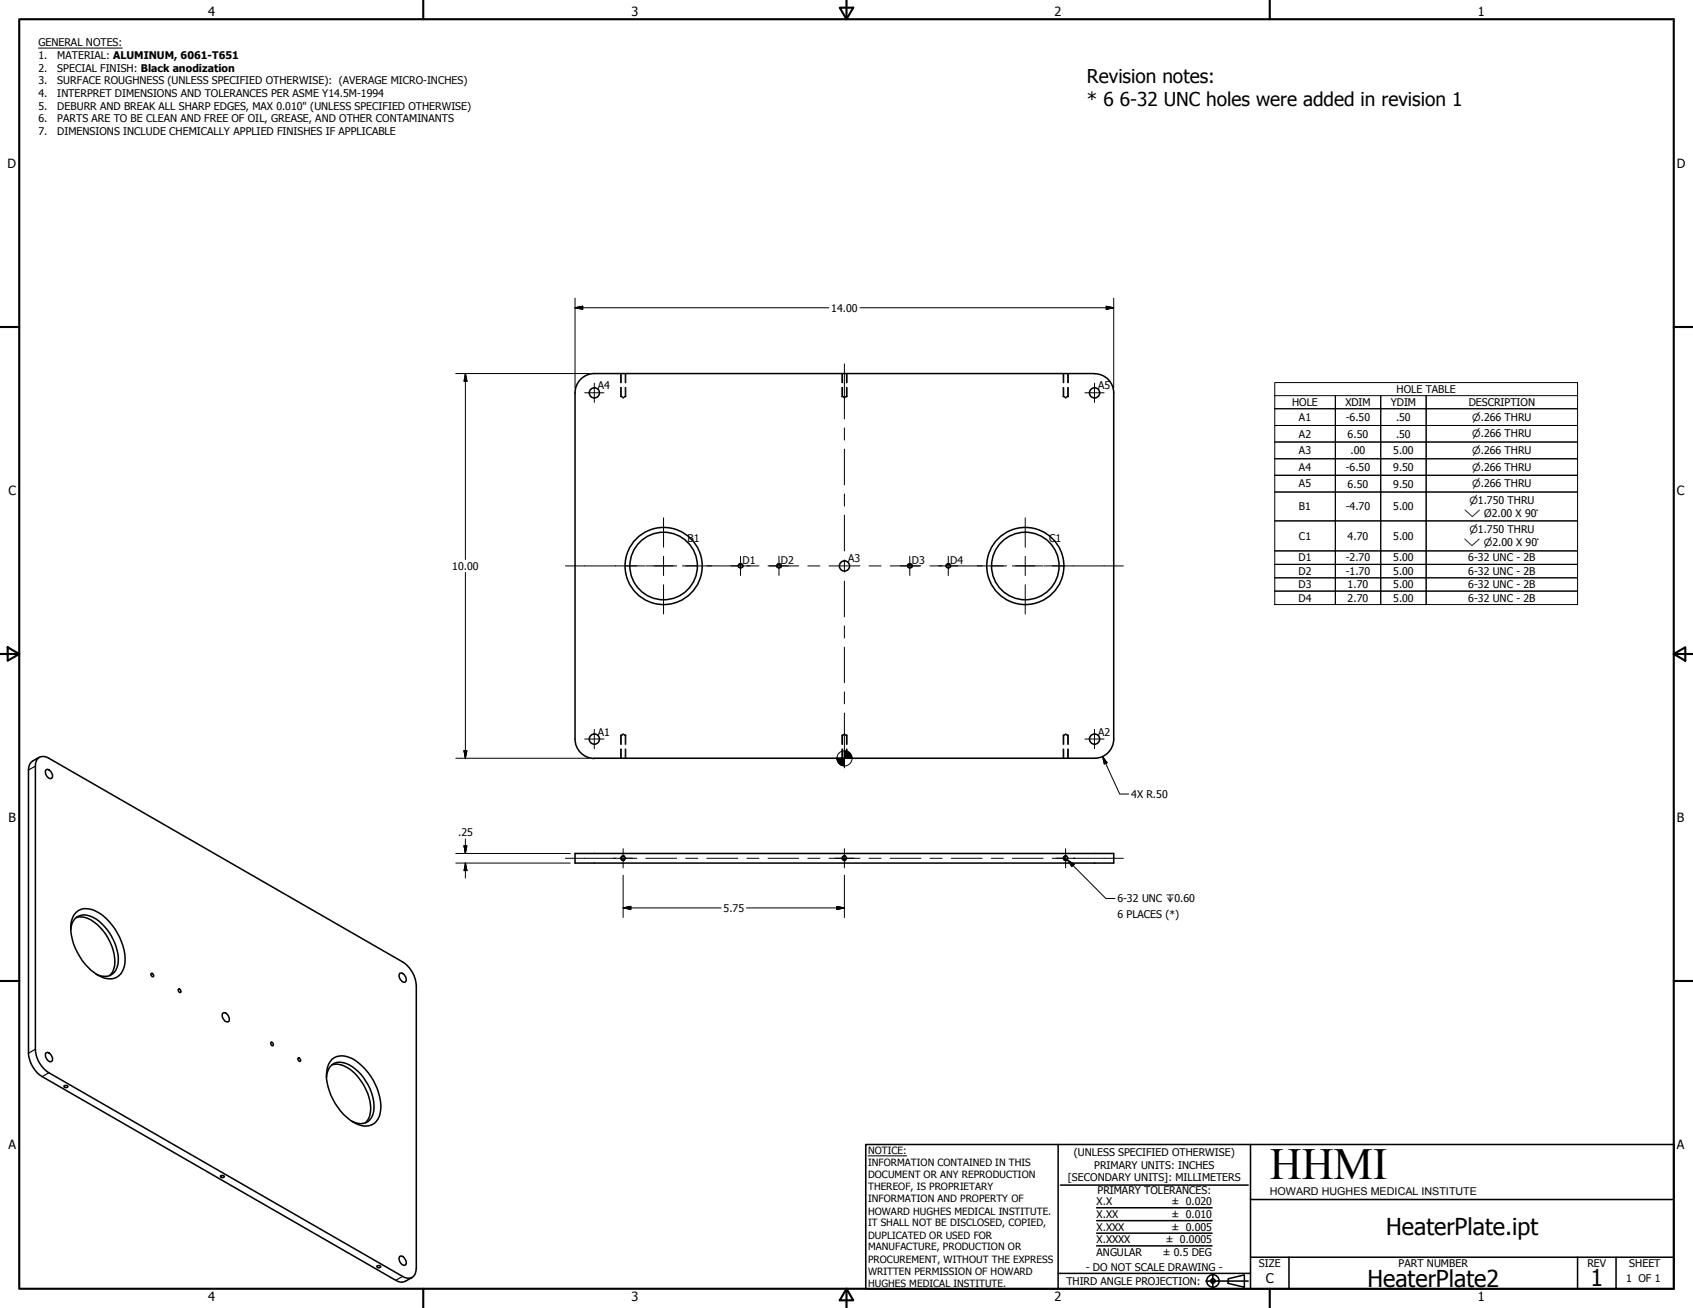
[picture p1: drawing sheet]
<svg xmlns="http://www.w3.org/2000/svg" width="559mm" height="432mm" viewBox="0 0 559 432" stroke-linecap="round" stroke-linejoin="round" font-family="sans-serif">
<!-- layer: Visible (ANSI) -->
<g fill="none" stroke="#000" stroke-width=".51">
<path d="M189.8 129.7v114.3a6.4 6.4 0 0 0 6.4 6.4l165.1-.1a6.3 6.3 0 0 0 6.3-6.3v-114.3M196.2 123.3h165.1M196.2 123.3a6.4 6.4 0 0 0-6.4 6.4M361.3 123.4a6.3 6.3 0 0 1 6.3 6.3M10.7 251.3a3.3 3.3 0 0 0-1.3 2.9v93.5a10 10 0 0 0 4.5 7.7l116.7 67.3a3.2 3.2 0 0 0 3.2 .3M12.7 250.2a3 3 0 0 1 3.4 .1l116.8 67.3a10.1 10.1 0 0 1 4.5 7.7v93.5a2.76 2.76 0 0 1-1.3 2.9 2.76 2.76 0 0 1-3.2-.3l-116.8-67.3a9.8 9.8 0 0 1-4.4-7.7v-93.5a3.5 3.5 0 0 1 1-2.7zM15.2 254.2a1.41 1.41 0 0 1 1.9 1.1 1.14 1.14 0 0 1-.4 1.7 2.17 2.17 0 0 1-1.5-2.8zM189.8 281.7h177.8v3.2h-177.8zM23.4 307a4.6 4.6 0 0 1 2.2-4.5 4.6 4.6 0 0 1 5.1 .3 16.9 16.9 0 0 1 8.2 15.6 4.5 4.5 0 0 1-7.2 3.2M25.1 301.2a6.2 6.2 0 0 1 7.8 .3 20.1 20.1 0 0 1 8.4 16.1 5.2 5.2 0 0 1-7.9 4.9 19.2 19.2 0 0 1-10-17.6 6.3 6.3 0 0 1 1.7-3.7zM25.1 303a6.9 6.9 0 0 1 7 2.2 16.2 16.2 0 0 1 5.5 14.5l-.3 1-1.2 1.4M49.8 321.4l.7 .2 .2 .8-.4 .1-.3-.3z"/>
<path d="M58.9 326.6l.6 .1 .2 .8-.7-.1zM73.5 334.5a1.85 1.85 0 0 1 2.1 2.6 1.23 1.23 0 0 1-1.9-.8 1.71 1.71 0 0 1-.2-1.8zM131.9 321.4a1.85 1.85 0 0 1 2.1 2.5l-.2 .3a2.01 2.01 0 0 1-1.9-2.8zM15.2 347.6a1.68 1.68 0 0 1 2.1 1.6 .9 .9 0 0 1-.6 1.3 2.27 2.27 0 0 1-1.5-2.9zM21.3 358.4h.9l.2 .4-.5 .2h-.6zM89.4 344.1l.6 .2 .2 .6-.2 .3-.5-.2zM98.4 349.3l.2-.1 .4 .3 .2 .8-.6-.2zM107.8 355.7a4.5 4.5 0 0 1 5.3-4.9 15.3 15.3 0 0 1 10 11.4 7.6 7.6 0 0 1-1.6 8 5 5 0 0 1-5.4-.1M109.5 349.8a6.2 6.2 0 0 1 7.8 .3 19.6 19.6 0 0 1 8.4 16.2 5.2 5.2 0 0 1-7.8 4.8 18.9 18.9 0 0 1-10-17.7 6.2 6.2 0 0 1 1.6-3.6zM109.5 351.5a8.2 8.2 0 0 1 8 3.2 15.9 15.9 0 0 1 4.5 13.7l-1.4 2.3M72.8 388.3l.8-.3 .4 .5-.8 .2zM124.4 418l.8-.2 .5 .4-.9 .3z"/>
<path d="M131.9 414.8a1.11 1.11 0 0 1 1.7 .7l.3 .5a1.11 1.11 0 0 1-.4 1.7 2.15 2.15 0 0 1-1.6-2.9z"/>
<circle cx="196.2" cy="129.7" r="1.68"/>
<circle cx="361.3" cy="129.7" r="1.68"/>
<circle cx="219" cy="186.9" r="11.1"/>
<circle cx="219" cy="186.8" r="12.7"/>
<circle cx="244.4" cy="186.8" r=".67"/>
<circle cx="257.1" cy="186.8" r=".67"/>
<circle cx="278.7" cy="186.8" r="1.68"/>
<circle cx="300.3" cy="186.8" r=".67"/>
<circle cx="313" cy="186.8" r=".67"/>
<circle cx="338.4" cy="186.9" r="11.1"/>
<circle cx="338.4" cy="186.8" r="12.7"/>
<circle cx="196.2" cy="244" r="1.68"/>
<circle cx="361.3" cy="244" r="1.68"/>
<circle cx="205.7" cy="283.3" r=".67"/>
<circle cx="278.7" cy="283.3" r=".67"/>
<circle cx="351.8" cy="283.3" r=".67"/>
</g>
<!-- layer: Hidden Narrow (ANSI) -->
<g fill="none" stroke="#000" stroke-width=".33">
<path d="M204.9 123.3v3.1M204.9 127.9v3M206.6 123.3v3.1M206.6 127.9v3M277.9 123.3v3.1M277.9 127.9v3M279.6 123.3v3.1M279.6 127.9v3M350.9 123.3v3.1M350.9 127.9v3M352.6 123.3v3.1M352.6 127.9v3"/>
<path d="M243.7 187.3a.85 .85 0 0 1 .7-1.3 .85 .85 0 0 1 .8 1.3M256.4 187.3a.85 .85 0 0 1 .7-1.3 .85 .85 0 0 1 .8 1.3M299.6 187.3a.85 .85 0 0 1 .7-1.3 .85 .85 0 0 1 .8 1.3M312.3 187.3a.85 .85 0 0 1 .7-1.3 .85 .85 0 0 1 .8 1.3M204.9 242.7v3M204.9 247.3v3M206.6 242.7v3M206.6 247.3v3M277.9 242.7v3M277.9 247.3v3M279.6 242.7v3M279.6 247.3v3"/>
<path d="M350.9 242.7v3M350.9 247.3v3M352.6 242.7v3M352.6 247.3v3M206.1 282.6a.85 .85 0 0 0-1.2 .7 .85 .85 0 0 0 1.2 .7M279.1 282.6a.85 .85 0 0 0-1.2 .7 .85 .85 0 0 0 1.2 .7M352.2 282.6a.85 .85 0 0 0-1.3 .7 .85 .85 0 0 0 1.3 .7"/>
</g>
<!-- layer: Hidden (ANSI) -->
<g fill="none" stroke="#000" stroke-width=".38">
<path d="M204.9 130.9h.5M205 127.9v3l.3 .2M205 123.3v3.1M205.5 131.3h.4M206 130.9h.6M206.4 127.9v3l-.3 .2M206.4 123.3v3.1M277.9 130.9h.5M278.1 127.9v3l.2 .2M278.1 123.3v3.1M278.5 131.3h.5M279 130.9h.6"/>
<path d="M279.4 127.9v3l-.3 .2M279.4 123.3v3.1M350.9 130.9h.6M351.1 127.9v3l.2 .2M351.1 123.3v3.1M351.5 131.3h.5M352 130.9h.6M352.4 127.9v3l-.2 .2M352.4 123.3v3.1M204.9 242.7h.5M205 247.3v3M205.3 242.6l-.3 .1v3"/>
<path d="M205.5 242.4h.4M206 242.7h.6M206.1 242.6l.3 .1v3M206.4 247.3v3M277.9 242.7h.5M278.1 247.3v3M278.3 242.6l-.2 .1v3M278.5 242.4h.5M279 242.7h.6M279.1 242.6l.3 .1v3M279.4 247.3v3M350.9 242.7h.6"/>
<path d="M351.1 247.3v3M351.3 242.6l-.2 .1v3M351.5 242.4h.5M352 242.7h.6M352.2 242.6l.2 .1v3M352.4 247.3v3"/>
</g>
<!-- layer: Visible Narrow (ANSI) -->
<path d="M11.7 252.9l-2.3 1.3M11.7 346.4l-2.3 1.3M16.1 354.1l-2.2 1.3M132.9 421.4l-2.3 1.3" fill="none" stroke="#000" stroke-width=".38"/>
<path d="M13 250l-2.3 1.3M136.1 421.7l-2.3 1.3" fill="none" stroke="#000" stroke-width=".51"/>
<!-- layer: Border (ANSI) -->
<g fill="none" stroke="#000" stroke-width=".7">
<path d="M6.3 6.3h546.1v419.1h-546.1zM139.7 0v6.3M277.2 2.5h4.4l-2.2 3.8zM279.4 0v6.3M419.1 0v6.3M0 107.9h6.3M552.4 107.9h6.4M0 215.9h6.3M2.5 213.7l3.8 2.2-3.8 2.2zM552.4 215.9l3.9-2.2v4.4zM552.4 215.9h6.4M0 323.8h6.3"/>
<path d="M552.4 323.8h6.4M139.7 425.4v6.4M279.4 425.4l2.2 3.9h-4.4zM279.4 425.4v6.4M419.1 425.4v6.4"/>
</g>
<!-- layer: Title (ANSI) -->
<g fill="none" stroke="#000" stroke-width=".51">
<path d="M285.8 377.8h266.6v47.6h-266.6zM349.2 377.8v47.6M412.7 377.8v47.6M350 391.2h62M361.9 398.7h38.1M412.7 396h139.7M361.9 411.3h38.1M361.9 407.1h38.1M361.9 403h38.1M412.7 415h139.7M425.4 415v10.4M520.7 415v10.4"/>
<path d="M533.4 415v10.4M349.2 420.4h63.5M398 422.9h14M400.3 420.6v4.6M405.4 422.1l5.3-1.2v4l-5.3-1.2z"/>
<circle cx="400.3" cy="422.9" r="2.06"/>
<circle cx="400.3" cy="422.9" r=".73"/>
</g>
<path d="M286.5 381.6h12.8" fill="none" stroke="#000" stroke-width=".33"/>
<!-- layer: Symbol (ANSI) -->
<g fill="none" stroke="#000" stroke-width=".33">
<path d="M12.7 15.9h27.7M420.8 130.6h20v4.3h-20h20v5.6h-20h20v5.4h-20h20v5.5h-20h20v5.5h-20h20v5.5h-20h20v9.6h-20h20v9.9h-20h20v4.4h-20h20v4.5h-20h20v4.3h-20h20v4.5v-4.5h14.9v4.5v-4.5h15v4.5v-4.5h50h-50v-4.3h50h-50v-4.5h50h-50v-4.4h50h-50v-9.9h50h-50v-9.6h50h-50v-5.5h50h-50v-5.5h50h-50v-5.5h50h-50v-5.4h50h-50v-5.6h50h-50v-4.3h50M420.8 126.3h99.9v73.3h-99.9zM440.8 130.6h14.9v4.3h-14.9zM440.8 134.9h14.9v5.6h-14.9zM455.7 130.6h15v4.3h-15zM455.7 134.9h15v5.6h-15zM440.8 140.5h14.9v5.4h-14.9zM440.8 145.9h14.9v5.5h-14.9zM440.8 151.4h14.9v5.5h-14.9zM440.8 156.9h14.9v5.5h-14.9zM455.7 140.5h15v5.4h-15z"/>
<path d="M455.7 145.9h15v5.5h-15zM455.7 151.4h15v5.5h-15zM455.7 156.9h15v5.5h-15zM440.8 162.4h14.9v9.6h-14.9zM440.8 172h14.9v9.9h-14.9zM455.7 162.4h15v9.6h-15zM455.7 172h15v9.9h-15zM440.8 181.9h14.9v4.4h-14.9zM440.8 186.3h14.9v4.5h-14.9zM440.8 190.8h14.9v4.3h-14.9zM455.7 181.9h15v4.4h-15zM455.7 186.3h15v4.5h-15z"/>
<path d="M455.7 190.8h15v4.3h-15z"/>
</g>
<!-- layer: Centerline (ANSI) -->
<g fill="none" stroke="#000" stroke-width=".33">
<path d="M278.7 120.1v18.2M278.7 141.3v4M278.7 148.3v11.8M278.7 163.1v4M278.7 170.1v11.8M186.6 186.8h16.6M206.2 186.8h4M213.2 186.8h10.1M226.3 186.8h4M233.3 186.8h10.2M246.5 186.8h4M253.5 186.8h10.2"/>
<path d="M266.6 186.8h4M273.6 186.8h10.2M278.7 184.8v4M278.7 191.8v11.8M286.8 186.8h4M293.8 186.8h10.2M307 186.8h4M313.9 186.8h10.3M327.2 186.8h4M334.1 186.8h10.2M347.3 186.8h4M354.3 186.8h16.5"/>
<path d="M278.7 206.6v4M278.7 213.6v11.8M278.7 228.4v3.9M278.7 235.4v18.1M186.6 283.3h16.6M206.2 283.3h4M213.2 283.3h10.1M226.3 283.3h4M233.3 283.3h10.2M246.5 283.3h4M253.5 283.3h10.2M266.6 283.3h4"/>
<path d="M273.6 283.3h10.2M286.8 283.3h4M293.8 283.3h10.2M307 283.3h4M313.9 283.3h10.3M327.2 283.3h4M334.1 283.3h10.2M347.3 283.3h4M354.3 283.3h16.5"/>
</g>
<!-- layer: Center Mark (ANSI) -->
<g fill="none" stroke="#000" stroke-width=".33">
<path d="M193 129.7h6.3M196.2 126.5v6.3M358.1 129.7h6.3M361.3 126.5v6.3M219 170.9v9.8M338.4 170.9v9.8M203.1 186.8h9.8M215.8 186.8h6.4M219 183.6v6.4M219 193v9.7M225.2 186.8h9.7M241.2 186.8h6.4"/>
<path d="M244.4 183.6v6.4M253.9 186.8h6.4M257.1 183.6v6.4M297.1 186.8h6.4M300.3 183.6v6.4M309.8 186.8h6.4M313 183.6v6.4M322.5 186.8h9.7M335.2 186.8h6.4M338.4 183.6v6.4M338.4 193v9.7M344.6 186.8h9.7"/>
<path d="M193 244h6.3M196.2 240.8v6.3M358.1 244h6.3M361.3 240.8v6.3M202.5 283.3h6.4M205.7 280.2v6.3M275.5 283.3h6.4M278.7 280.2v6.3M348.6 283.3h6.3M351.7 280.2v6.3"/>
</g>
<!-- layer: Dimension (ANSI) -->
<g fill="none" stroke="#000" stroke-width=".33">
<path d="M189.8 98.4v29.7M367.6 98.4v29.7M189.8 101.6l2.5-.5v1zM189.8 101.6h83.8M283.8 101.6h83.8M365.1 101.1l2.5 .5-2.5 .5zM150.4 123.3h44.2M153.6 123.3l.5 2.6h-.9zM153.6 123.3v61.4M153.6 189v61.3M150.4 250.3h44.2M153.2 247.8h.9l-.5 2.5z"/>
<path d="M363.9 249.7l1.5 2.1-.9 .4zM363.9 249.7l5.7 12.4h3M153.2 279.2h.9l-.5 2.5zM153.6 277v4.7M150.4 281.7h37.8M150.4 284.9h37.8M153.6 284.9l.5 2.5h-.9zM153.6 284.9v5M205.7 299.7l2.5-.5v1zM205.7 299.7h32.3M205.7 288.9v14M246.4 299.7h32.3"/>
<path d="M276.2 299.2l2.5 .5-2.5 .5zM278.7 288.9v14M352.4 283.9l2.1 1.5-.7 .7zM352.4 283.9l12.6 12.7h3"/>
<circle cx="278.7" cy="250.3" r="2.51"/>
</g>
<g fill="#000" stroke="#000" stroke-width=".33">
<path d="M189.8 101.6l2.5-.5zM189.8 101.6l2.5-.5v1zM365.1 102.1l2.5-.5zM365.1 101.1l2.5 .5-2.5 .5zM153.6 123.3l.5 2.6zM153.6 123.3l.5 2.6h-.9zM153.2 247.8l.4 2.5zM153.2 247.8h.9l-.5 2.5zM276.2 250.3l.8 1.8-.6-.8zM276.2 250.3l1.5 2.4-.7-.6zM276.2 250.3l2.5 2.6-1-.2zM278.7 250.3h2.5z"/>
<path d="M278.7 247.8l2.5 2.5h-2.5zM278.7 247.8v5.1zM276.2 250.3h2.5v2.6zM276.2 250.3h2.5zM280.5 248.6l.6 .8 .1 .9zM279.7 248l.8 .6 .7 1.7zM278.7 247.8l1 .2 1.5 2.3zM363.9 249.7l1.5 2.1zM363.9 249.7l1.5 2.1-.9 .4zM153.2 279.2l.4 2.5zM153.2 279.2h.9l-.5 2.5zM153.6 284.9l.5 2.5z"/>
<path d="M153.6 284.9l.5 2.5h-.9zM205.7 299.7l2.5-.5zM205.7 299.7l2.5-.5v1zM352.4 283.9l2.1 1.5zM352.4 283.9l2.1 1.5-.7 .7zM276.2 300.2l2.5-.5zM276.2 299.2l2.5 .5-2.5 .5z"/>
</g>
<text font-size="14.7" x="419.1" y="389.2">HHMI</text>
<g font-size="7.7">
<text x="457.5" y="407.7">HeaterPlate.ipt</text>
<text x="451.4" y="424.9">HeaterPlate2</text>
<text x="525" y="424.7">1</text>
</g>
<g font-size="6.3">
<text x="358.8" y="27.4">Revision notes:</text>
<text x="358.8" y="35">* 6</text>
<text x="369.6" y="35">6-32 UNC holes were added in revision 1</text>
</g>
<text font-size="4.4" x="417.8" y="423.5">C</text>
<g font-size="4.2">
<text x="68.7" y="5.3">4</text>
<text x="208.4" y="5.3">3</text>
<text x="348.1" y="5.3">2</text>
<text x="487.8" y="5.3">1</text>
<text x="2.5" y="55.5">D</text>
<text x="553.5" y="55.5">D</text>
<text x="2.8" y="163.4">C</text>
<text x="553.5" y="163.4">C</text>
<text x="2.9" y="271.4">B</text>
<text x="553.5" y="271.4">B</text>
<text x="2.8" y="379.3">A</text>
<text x="553.5" y="379.3">A</text>
<text x="68.7" y="429.5">4</text>
<text x="208.4" y="429.6">3</text>
<text x="348.1" y="429.6">2</text>
<text x="487.8" y="429.5">1</text>
</g>
<text font-size="3.6" x="419.1" y="394.3">HOWARD HUGHES MEDICAL INSTITUTE</text>
<g font-size="3.5">
<text x="12.7" y="15.3">GENERAL NOTES:</text>
<text x="12.7" y="19.5">1.</text>
<text x="12.7" y="23.7">2.</text>
<text x="18.9" y="19.5">MATERIAL: ALUMINUM, 6061-T651</text>
<text x="18.9" y="23.7">SPECIAL FINISH: Black anodization</text>
<text x="12.7" y="27.8">3.</text>
<text x="18.9" y="27.8">SURFACE ROUGHNESS (UNLESS SPECIFIED OTHERWISE): (AVERAGE MICRO-INCHES)</text>
<text x="12.7" y="32">4.</text>
<text x="18.9" y="32">INTERPRET DIMENSIONS AND TOLERANCES PER ASME Y14.5M-1994</text>
<text x="12.7" y="36.2">5.</text>
<text x="12.7" y="40.4">6.</text>
<text x="18.9" y="36.2">DEBURR AND BREAK ALL SHARP EDGES, MAX 0.010&quot; (UNLESS SPECIFIED OTHERWISE)</text>
<text x="18.9" y="40.4">PARTS ARE TO BE CLEAN AND FREE OF OIL, GREASE, AND OTHER CONTAMINANTS</text>
<text x="12.7" y="44.6">7.</text>
<text x="18.9" y="44.6">DIMENSIONS INCLUDE CHEMICALLY APPLIED FINISHES IF APPLICABLE</text>
<text x="274.4" y="102.9">14.00</text>
<text x="197.4" y="128.5">A4</text>
<text x="362.5" y="128.5">A5</text>
<text x="460.9" y="129.7">HOLE TABLE</text>
<text x="426.5" y="134">HOLE</text>
<text x="444.1" y="134">XDIM</text>
<text x="459" y="134">YDIM</text>
<text x="484.8" y="134">DESCRIPTION</text>
<text x="428.8" y="138.9">A1</text>
<text x="444.2" y="138.9">-6.50</text>
<text x="460.8" y="138.9">.50</text>
<text x="428.8" y="144.5">A2</text>
<text x="428.8" y="149.9">A3</text>
<text x="444.8" y="144.5">6.50</text>
<text x="445.8" y="149.9">.00</text>
<text x="459.9" y="149.9">5.00</text>
<text x="460.8" y="144.5">.50</text>
<text x="428.8" y="155.4">A4</text>
<text x="444.2" y="155.4">-6.50</text>
<text x="459.9" y="155.4">9.50</text>
<text x="428.8" y="160.9">A5</text>
<text x="444.8" y="161">6.50</text>
<text x="459.9" y="161">9.50</text>
<text x="428.8" y="168.5">B1</text>
<text x="444.2" y="168.5">-4.70</text>
<text x="459.9" y="168.5">5.00</text>
<text x="226.9" y="179">B1</text>
<text x="346.3" y="178.9">C1</text>
<text x="428.8" y="178.2">C1</text>
<text x="444.8" y="178.2">4.70</text>
<text x="459.9" y="178.2">5.00</text>
<text x="279.9" y="185.6">A3</text>
<text x="428.6" y="185.4">D1</text>
<text x="444.2" y="185.4">-2.70</text>
<text x="459.9" y="185.4">5.00</text>
<text x="484.6" y="185.4">6-32 UNC - 2B</text>
<text x="149.3" y="188.1">10.00</text>
<text x="245" y="186.2">D1</text>
<text x="257.7" y="186.2">D2</text>
<text x="300.9" y="186.2">D3</text>
<text x="313.6" y="186.2">D4</text>
<text x="428.6" y="189.8">D2</text>
<text x="444.2" y="189.8">-1.70</text>
<text x="459.9" y="189.8">5.00</text>
<text x="484.6" y="189.8">6-32 UNC - 2B</text>
<text x="428.6" y="194.2">D3</text>
<text x="444.8" y="194.2">1.70</text>
<text x="459.9" y="194.2">5.00</text>
<text x="484.6" y="194.2">6-32 UNC - 2B</text>
<text x="428.6" y="198.6">D4</text>
<text x="444.8" y="198.6">2.70</text>
<text x="459.9" y="198.6">5.00</text>
<text x="484.6" y="198.6">6-32 UNC - 2B</text>
<text x="197.4" y="242.8">A1</text>
<text x="362.5" y="242.8">A2</text>
<text x="373.4" y="263.4">4X R.50</text>
<text x="151.2" y="276.1">.25</text>
<text x="368.8" y="297.9">6-32 UNC ↧0.60</text>
<text x="238.8" y="301">5.75</text>
<text x="368.8" y="303.1">6 PLACES (*)</text>
<text x="354.5" y="381.6">(UNLESS SPECIFIED OTHERWISE)</text>
<text x="352.5" y="390">[SECONDARY UNITS]: MILLIMETERS</text>
<text x="361.1" y="385.8">PRIMARY UNITS: INCHES</text>
<text x="362.3" y="394.1">PRIMARY TOLERANCES:</text>
<text x="361.9" y="397.9">X.X</text>
<text x="386.7" y="398">± 0.020</text>
<text x="361.9" y="402.1">X.XX</text>
<text x="361.9" y="406.3">X.XXX</text>
<text x="386.7" y="402.1">± 0.010</text>
<text x="386.7" y="406.3">± 0.005</text>
<text x="361.9" y="410.5">X.XXXX</text>
<text x="384.7" y="410.5">± 0.0005</text>
<text x="358.4" y="419.7">- DO NOT SCALE DRAWING -</text>
<text x="361.9" y="414.6">ANGULAR</text>
<text x="383.8" y="414.7">± 0.5 DEG</text>
<text x="415.5" y="418.4">SIZE</text>
<text x="461.6" y="418.3">PART NUMBER</text>
<text x="523.9" y="418.3">REV</text>
<text x="537.8" y="418.4">SHEET</text>
<text x="352" y="424.2">THIRD ANGLE PROJECTION:</text>
<text x="536.7" y="423.2">1 OF 1</text>
</g>
<g font-size="3.3">
<text x="486" y="138.9">⌀.266 THRU</text>
<text x="486" y="144.4">⌀.266 THRU</text>
<text x="486" y="149.9">⌀.266 THRU</text>
<text x="486" y="155.4">⌀.266 THRU</text>
<text x="486" y="160.9">⌀.266 THRU</text>
<text x="485" y="166.4">⌀1.750 THRU</text>
<text x="483.3" y="170.8">⌵ Ø2.00 X 90°</text>
<text x="485" y="175.9">⌀1.750 THRU</text>
<text x="483.1" y="180.3">⌵ ⌀2.00 X 90°</text>
<text x="286.5" y="381.1">NOTICE:</text>
<text x="286.5" y="385">INFORMATION CONTAINED IN THIS</text>
<text x="286.5" y="389">DOCUMENT OR ANY REPRODUCTION</text>
<text x="286.5" y="392.9">THEREOF, IS PROPRIETARY</text>
<text x="286.5" y="396.9">INFORMATION AND PROPERTY OF</text>
<text x="286.5" y="400.9">HOWARD HUGHES MEDICAL INSTITUTE.</text>
<text x="286.5" y="404.9">IT SHALL NOT BE DISCLOSED, COPIED,</text>
<text x="286.5" y="408.9">DUPLICATED OR USED FOR</text>
<text x="286.5" y="412.8">MANUFACTURE, PRODUCTION OR</text>
<text x="286.5" y="416.8">PROCUREMENT, WITHOUT THE EXPRESS</text>
<text x="286.5" y="420.8">WRITTEN PERMISSION OF HOWARD</text>
<text x="286.5" y="424.8">HUGHES MEDICAL INSTITUTE.</text>
</g>
</svg>
